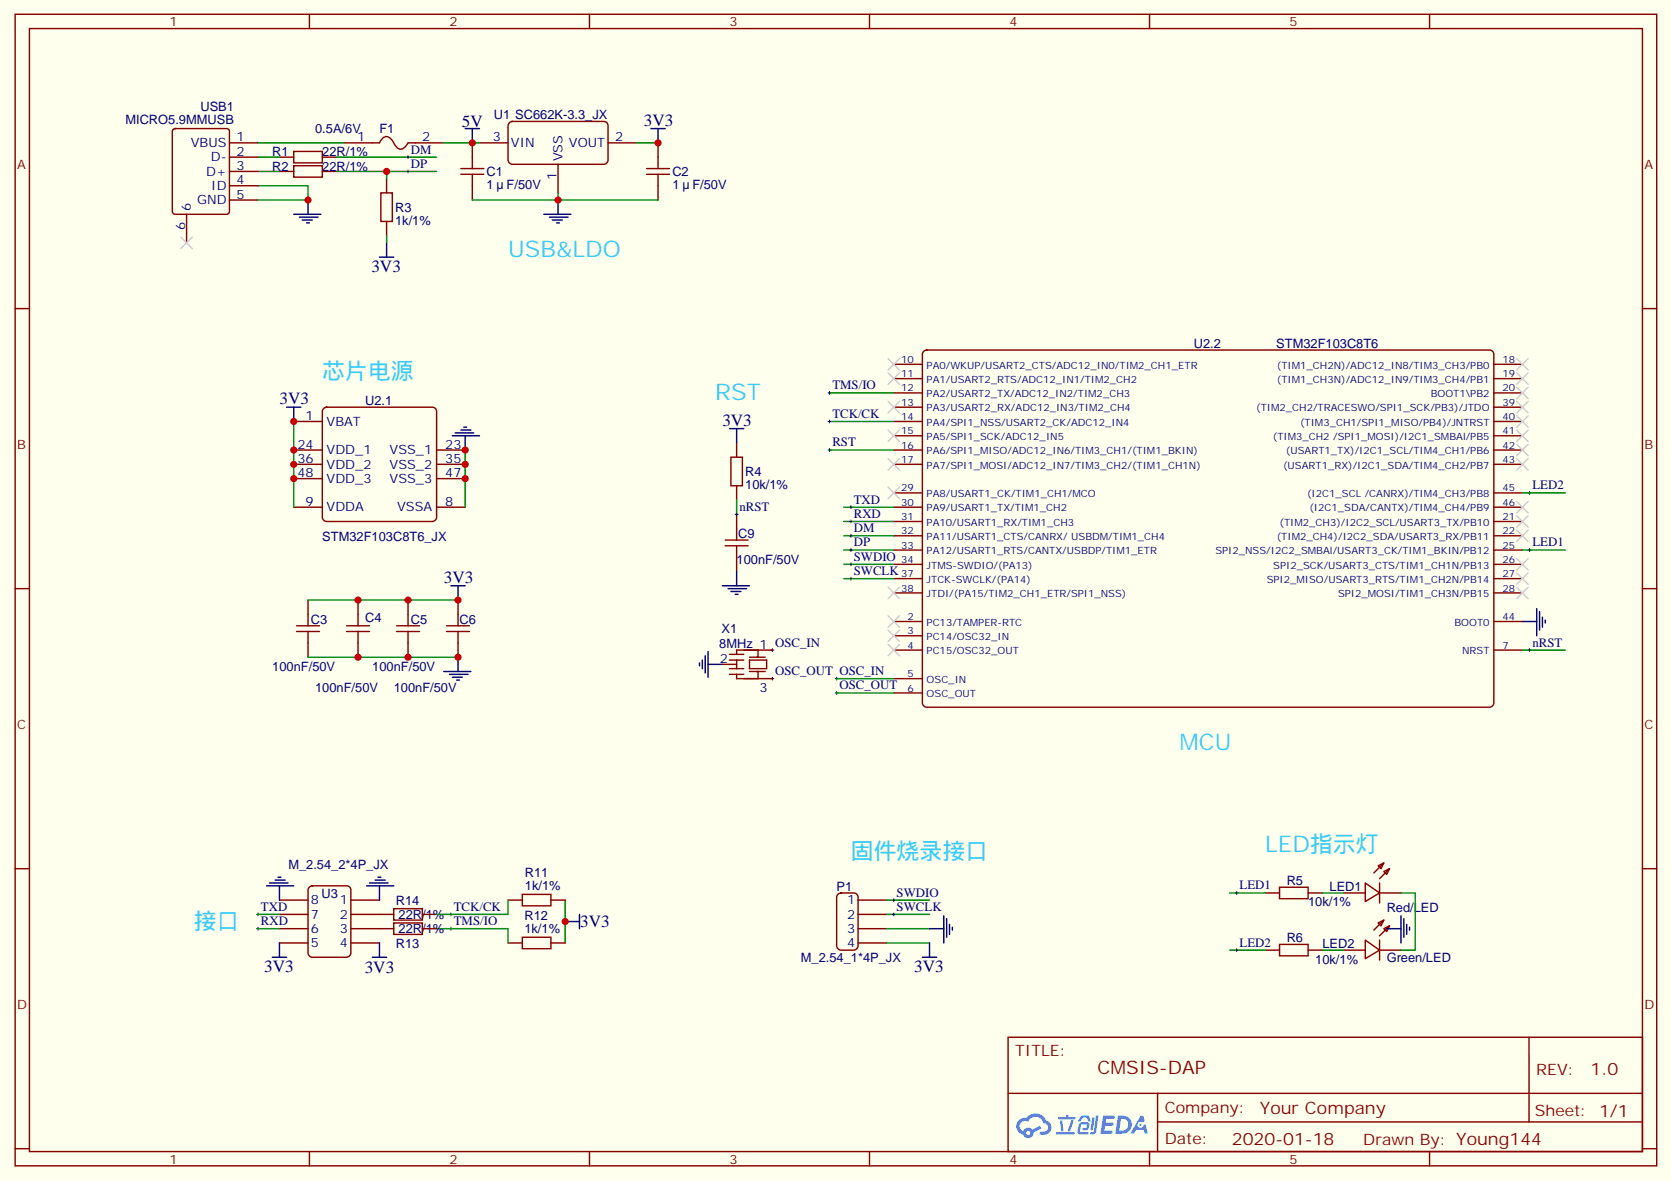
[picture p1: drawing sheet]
<svg xmlns="http://www.w3.org/2000/svg" width="413mm" height="292mm" viewBox="0 0 413 292" stroke-linecap="round" stroke-linejoin="round" font-family="sans-serif">
<path d="M0 0h412.6v291.6h-412.6z" fill="#ffffed"/>
<g fill="none" stroke="#870000" stroke-width=".35">
<path d="M3.7 3.5h405.4v284.4h-405.4zM7.3 7.1h398.3v277.2h-398.3zM76.4 3.5v3.6M145.6 3.5v3.6M214.7 3.5v3.6M283.8 3.5v3.6M353 3.5v3.6M42.8 32l.5-.2h12.7a.71 .71 0 0 1 .7 .7v19.7a.76 .76 0 0 1-.7 .7h-12.7a.76 .76 0 0 1-.8-.7v-19.7zM56.7 35.3h7M56.7 38.8h7M69 38.8h3.5M72.5 37.4h7.1v2.8h-7.1z"/>
<path d="M79.6 38.8h3.5M84.9 35.3h8.8l.6-1a1.56 1.56 0 0 1 2.7 .6l.2 .3a2.57 2.57 0 0 0 1.7 1.6 2.81 2.81 0 0 0 1.9-1.5h8.8M116.6 35.3v6.3M118.4 35.3h7M125.7 30.4l.8-.4h22.6a1.06 1.06 0 0 1 1 1v8.5a1.13 1.13 0 0 1-1 1.1h-22.6a1.13 1.13 0 0 1-1.1-1.1v-8.5zM150.1 35.3h7.1M162.5 35.3v6.3M46.1 52.9v7.1M56.7 42.3h7M56.7 45.9h7M56.7 49.4h7M69 42.3h3.5"/>
<path d="M72.5 40.9h7.1v2.8h-7.1zM79.6 42.3h3.5M94.1 47.6h2.8v7.1h-2.8zM95.5 44.1v3.5M95.5 54.7v3.5M113.8 43h5.7M113.8 41.6h5.7M116.6 43v6.4M137.8 40.6v7M159.7 43h5.6M159.7 41.6h5.6M162.5 43v6.4"/>
<path d="M3.7 76.2h3.6M405.6 76.2h3.5M220.7 90h7.1M220.7 93.5h7.1M220.7 97h7.1M228 86.9l.8-.5h139a1.06 1.06 0 0 1 1.1 1.1v86.1a1.13 1.13 0 0 1-1.1 1h-139a1.13 1.13 0 0 1-1-1v-86.1zM368.9 90h7M368.9 93.5h7M368.9 97h7M72.5 104.1h7.1M72.5 111.1h7.1M72.5 114.7h7.1"/>
<path d="M72.5 118.2h7.1M79.8 101l.8-.5h26.2a1.06 1.06 0 0 1 1 1.1v26.1a1.13 1.13 0 0 1-1 1.1h-26.2a1.13 1.13 0 0 1-1-1.1v-26.1zM107.8 111.1h7.1M107.8 114.7h7.1M107.8 118.2h7.1M180.5 112.9h2.8v7h-2.8zM181.9 109.4v3.5M181.9 119.9v3.6M220.7 104.1h7.1M220.7 111.1h7.1M220.7 114.7h7.1M220.7 100.5h7.1"/>
<path d="M220.7 107.6h7.1M368.9 104.1h7M368.9 111.1h7M368.9 114.7h7M368.9 100.5h7M368.9 107.6h7M72.5 125.2h7.1M107.8 125.2h7.1M179.1 134.8h5.6M179.1 133.3h5.6M181.9 127v6.3M181.9 134.8v6.3"/>
<path d="M220.7 125.2h7.1M220.7 128.8h7.1M220.7 132.3h7.1M220.7 135.8h7.1M220.7 139.3h7.1M220.7 121.7h7.1M368.9 125.2h7M368.9 128.8h7M368.9 132.3h7M368.9 135.8h7M368.9 139.3h7M368.9 121.7h7"/>
<path d="M3.7 145.3h3.6M73.2 155.9h5.7M73.2 154.5h5.7M76.1 148.2v6.3M76.1 155.9v6.4M85.6 155.9h5.6M85.6 154.5h5.6M88.4 148.2v6.3M88.4 155.9v6.4M97.9 155.9h5.7M97.9 154.5h5.7M100.8 148.2v6.3"/>
<path d="M100.8 155.9v6.4M110.3 155.9h5.6M110.3 154.5h5.6M113.1 148.2v6.3M113.1 155.9v6.4M220.7 153.5h7.1M220.7 142.9h7.1M220.7 146.4h7.1M220.7 157h7.1M368.9 153.5h7M368.9 142.9h7M368.9 146.4h7"/>
<path d="M405.6 145.3h3.5M220.7 160.5h7.1M220.7 167.6h7.1M220.7 171.1h7.1M368.9 160.5h7M3.7 214.5h3.6M76.3 219.2l.8-.5h8.5a1.06 1.06 0 0 1 1 1.1v15.5a1.13 1.13 0 0 1-1 1.1h-8.5a1.13 1.13 0 0 1-1-1.1v-15.5zM315.9 219.1h7.1v2.8h-7.1zM337.1 218l3.5 2.5-3.5 2.1zM340.3 213.8l1.4-.7-.7 1.4zM340.6 218v5M341.7 215.2l1.4-.7-.7 1.4z"/>
<path d="M341.7 213.1l-2.5 2.4M343.1 214.5l-2.5 2.5M405.6 214.5h3.5M69 222.2h7.1M69 225.8h7.1M69 229.3h7.1M69 232.8h7.1M86.6 222.2h7.1M86.6 225.8h10.6M86.6 229.3h10.6M86.6 232.8h7.1M97.2 227.9h7.1v2.8h-7.1z"/>
<path d="M97.2 224.4h7.1v2.8h-7.1zM104.3 225.8h3.5M104.3 229.3h3.5M125.4 222.2h3.6M125.4 232.8h3.6M129 220.8h7v2.9h-7zM129 231.4h7v2.8h-7zM136 222.2h3.6M136 232.8h3.6M206.8 220.9l.8-.4h3.2a1.06 1.06 0 0 1 1.1 1v12a1.13 1.13 0 0 1-1.1 1.1h-3.2a1.13 1.13 0 0 1-1-1.1v-12zM211.9 222.2h7M211.9 225.8h7"/>
<path d="M211.9 229.3h7M211.9 232.8h7M312.4 220.5h3.5M312.4 234.6h3.5M315.9 233.2h7.1v2.8h-7.1zM323 220.5h3.5M323 234.6h3.5M331.8 220.5h5.3M331.8 234.6h5.3M337.1 232.1l3.5 2.5-3.5 2.1zM340.3 227.9l1.4-.7-.7 1.4zM340.6 220.5h5.3"/>
<path d="M340.6 232.1v5M340.6 234.6h5.3M341.7 229.3l1.4-.7-.7 1.4zM341.7 227.2l-2.5 2.5M343.1 228.6l-2.5 2.5M248.9 256.1h156.7v28.2h-156.7zM377.5 256.1l.1 20.9M249 270h156.4M285.8 277h119.6M285.8 270v14.1M3.7 283.6h3.6M76.4 284.3v3.6"/>
<path d="M145.6 284.3v3.6M214.7 284.3v3.6M283.8 284.3v3.6M353 284.3v3.6M405.6 283.6h3.5"/>
</g>
<g fill="none" stroke="#008700" stroke-width=".35">
<path d="M63.7 38.8h5.3M63.7 35.3h21.2M83.1 38.8h24.7M109.6 35.3h8.8M157.2 35.3h5.3M63.7 45.9h12.4v3.5h-12.4M63.7 42.3h5.3M83.1 42.3h24.7M95.5 42.3v1.8M95.5 58.2v1.8M116.6 49.4h45.9M137.8 47.6v1.8"/>
<path d="M204.8 97h15.9M72.5 104.1v21.1M114.9 111.1v14.1M204.8 104.1h15.9M204.8 111.1h15.9M181.9 123.5v3.5M208.4 132.3h12.3M208.4 135.8h12.3M208.4 139.3h12.3M208.4 125.2h12.3M208.4 128.8h12.3M375.9 135.8h10.6"/>
<path d="M375.9 121.7h10.6M76.1 148.2h37M208.4 142.9h12.3M76.1 162.3h37M206.6 171.1h14.1M206.6 167.6h14.1M375.9 160.5h10.6M63.7 225.8h5.3M63.7 229.3h5.3M107.8 229.3h17.6v3.5M139.6 222.2v10.6M218.9 222.2h10.6"/>
<path d="M218.9 225.8h10.6M218.9 229.3h10.6M218.9 232.8h10.6M303.6 220.5h8.8M303.6 234.6h8.8M326.5 220.5h5.3M326.5 234.6h5.3M345.9 220.5h3.6v14.1h-3.6"/>
</g>
<g fill="none" stroke="#006" stroke-width=".35">
<path d="M114.9 31.8h3.5M116.6 31.8v3.5M160.7 31.8h3.6M162.5 31.8v3.5M72.5 52.9h6.7M73.9 53.6h4.6M74.6 54.3h2.5M75.7 55h.7M76.1 49.4v3.5M95.5 60v3.5M134.3 52.9h6.7M135.7 53.6h4.6"/>
<path d="M136.4 54.3h2.5M137.4 55h.7M137.8 49.4v3.5M93.7 63.5h3.5M70.8 100.5h3.5M72.5 100.5v3.6M111.7 107.6h6.7M112.4 106.9h4.6M113.8 106.2h2.5M114.5 105.5h.7M114.9 107.6v3.5M180.1 105.8h3.6"/>
<path d="M181.9 105.8v3.6M111.3 144.6h3.6M113.1 144.6v3.6M178.4 144.6h6.7M179.8 145.3h4.6M180.5 146h2.5M181.5 146.8h.7M181.9 141.1v3.5M375.9 153.5h3.5M379.4 150.3v6.7M380.2 151v4.6M380.9 152.4v2.5"/>
<path d="M381.6 153.1v.7M109.6 165.8h6.7M111 166.5h4.6M111.7 167.2h2.5M112.7 167.9h.8M113.1 162.3v3.5M65.8 218.7h6.7M66.5 218h4.6M67.9 217.3h2.5M68.7 216.6h.7M69 218.7v3.5M90.5 218.7h6.7"/>
<path d="M91.2 218h4.6M92.6 217.3h2.5M93.3 216.6h.8M93.7 218.7v3.5M67.2 236.4h3.6M69 232.8v3.6M91.9 236.4h3.6M93.7 232.8v3.6M139.6 227.5h3.5M143.1 225.8v3.5M227.8 236.4h3.5M229.5 229.3h3.5"/>
<path d="M229.5 232.8v3.6M233 226.1v6.7M233.8 226.8v4.6M234.5 228.2v2.5M235.2 229v.7M342.4 229.3h3.5M345.9 226.1v6.7M346.6 226.8v4.6M347.3 228.2v2.5M348.1 229v.7"/>
</g>
<g fill="none" stroke="#000" stroke-width=".25">
<path d="M100.4 38.8h.7M100.8 38.5v.7M100.4 42.3h.7M100.8 42v.7M204.5 97h.7M204.8 96.7v.7M204.5 104.1h.7M204.5 111.1h.7M204.8 103.7v.7M204.8 110.8v.7M181.5 127h.7M181.9 126.6v.8"/>
<path d="M209.8 132.3h.7M209.8 135.8h.7M209.8 139.3h.7M209.8 125.2h.7M209.8 128.8h.7M210.1 124.9v.7M210.1 128.4v.7M210.1 131.9v.7M210.1 135.5v.7M210.1 139v.7M377.3 135.8h.7M377.3 121.7h.7"/>
<path d="M377.7 121.4v.7M377.7 135.5v.7M209.8 142.9h.7M210.1 142.5v.7M206.2 167.6h.7M206.2 171.1h.7M206.6 167.2v.7M206.6 170.7v.7M377.3 160.5h.7M377.7 160.2v.7M63.4 225.8h.7M63.4 229.3h.7"/>
<path d="M63.7 225.4v.7M63.7 229v.7M111 225.8h.7M111 229.3h.7M111.3 225.4v.7M111.3 229v.7M220.3 222.2h.8M220.3 225.8h.8M220.7 221.9v.7M220.7 225.4v.7M305 220.5h.7M305 234.6h.7"/>
<path d="M305.4 220.1v.7M305.4 234.2v.7"/>
</g>
<g fill="none" stroke="#ccc" stroke-width=".35">
<path d="M44.7 58.6l2.8 2.8M47.5 58.6l-2.8 2.8M219.3 88.5l2.8 2.9M219.3 92.1l2.8 2.8M219.3 99.1l2.8 2.9M222.1 88.5l-2.8 2.9M222.1 92.1l-2.8 2.8M222.1 99.1l-2.8 2.9M374.5 99.1l2.8 2.9M374.5 92.1l2.8 2.8M374.5 88.5l2.8 2.9M374.5 95.6l2.8 2.8"/>
<path d="M377.3 99.1l-2.8 2.9M377.3 92.1l-2.8 2.8M377.3 88.5l-2.8 2.9M377.3 95.6l-2.8 2.8M219.3 106.2l2.8 2.8M219.3 113.2l2.8 2.9M222.1 106.2l-2.8 2.8M222.1 113.2l-2.8 2.9M374.5 113.2l2.8 2.9M374.5 109.7l2.8 2.8M374.5 106.2l2.8 2.8M374.5 102.7l2.8 2.8"/>
<path d="M377.3 113.2l-2.8 2.9M377.3 109.7l-2.8 2.8M377.3 106.2l-2.8 2.8M377.3 102.7l-2.8 2.8M219.3 120.3l2.8 2.8M222.1 120.3l-2.8 2.8M374.5 130.9l2.8 2.8M374.5 127.4l2.8 2.8M374.5 123.8l2.8 2.8M374.5 137.9l2.8 2.9M377.3 130.9l-2.8 2.8M377.3 127.4l-2.8 2.8"/>
<path d="M377.3 123.8l-2.8 2.8M377.3 137.9l-2.8 2.9M219.3 145l2.8 2.8M219.3 152l2.8 2.9M219.3 155.6l2.8 2.8M219.3 159.1l2.8 2.8M222.1 145l-2.8 2.8M222.1 152l-2.8 2.9M222.1 155.6l-2.8 2.8M222.1 159.1l-2.8 2.8M374.5 145l2.8 2.8M374.5 141.5l2.8 2.8"/>
<path d="M377.3 145l-2.8 2.8M377.3 141.5l-2.8 2.8"/>
</g>
<g fill="#5487ff">
<path d="M272.4 275.5h2.2a.47 .47 0 0 1 .5 0 .47 .47 0 0 1 .2 .6l-.4 .2h-1.8l-.1 .9 1.8 .1a.39 .39 0 0 1 .2 .4 .39 .39 0 0 1-.4 .3h-1.7l-.2 1.2h1.4a.46 .46 0 0 1 .5 0 .46 .46 0 0 1 .1 .5l-.3 .2h-2.7z"/>
<path d="M281.6 275.5h.7l.4 1.3-.7 .4a.74 .74 0 0 0-1.1 .3 .74 .74 0 0 0 .5 1 .74 .74 0 0 0 .9-.7l.6-.2 .6 2.3h-.9l-.2-.9h-1.8l-.6 .9h-.9z"/>
<path d="M269.7 275.9h.6l-.4 2.9a.31 .31 0 0 1-.3 .3 .31 .31 0 0 1-.3-.3z"/>
<path d="M270.6 275.4h.6l-.5 4a.89 .89 0 0 1-.6 .7 .89 .89 0 0 1-1-.3l.2-.2 .7-.1 .1-.2z"/>
<path d="M267 275.6l.6-.2 1.2 .1 .5 1.3-.6 .1-.4-.9-1 .1a.95 .95 0 0 1-1 .8l-.1-.2z"/>
<path d="M266.6 277.3l.5-.2h1.3a.89 .89 0 0 1 .4 1.5l-.3 .4-1 .1a.29 .29 0 0 1-.3-.3 .29 .29 0 0 1 .4-.3h.6l.2-.8h-1.4l-.3 1.8h1.9a.29 .29 0 0 1 .2 .3 .29 .29 0 0 1-.3 .3h-2l-.4-.3-.1-.5 .3-1.6z"/>
<path d="M260.8 279.5h4.3a.3 .3 0 0 1 .3 .3 .3 .3 0 0 1-.3 .3h-4.2z"/>
<path d="M264.5 276.6h.6l-.5 1.7a1.02 1.02 0 0 1-.7 1.1l-.2-.3z"/>
<path d="M261.7 276.6h.6l.3 2.4-.3 .3-.3-.2z"/>
<path d="M261.3 275.8h1.9l.2-.5h.5l-.1 .5h1.5a.29 .29 0 0 1 .3 .3 .29 .29 0 0 1-.3 .3h-3.9z"/>
<path d="M276 275.5l-.6 4.4h1.4a2.27 2.27 0 0 0 2.7-2.2 2.27 2.27 0 0 0-2.7-2.2zM276.8 276.3a1.5 1.5 0 0 1 1.8 1.5 1.5 1.5 0 0 1-1.9 1.4h-.3z"/>
<path d="M251.6 276.6a2.09 2.09 0 0 0 1 3.6 1.37 1.37 0 0 0 1.5 .8 1.37 1.37 0 0 0 1.1-1.4l2-.9-.5-.7-1.8 .9a1.4 1.4 0 0 0-2.3 .4 1.32 1.32 0 0 1-.6-1.9 1.32 1.32 0 0 1 1.9-.4 2.02 2.02 0 0 1 2-1.2 2.02 2.02 0 0 1 1.8 1.6 1.09 1.09 0 0 1 1.1 1.3 1.09 1.09 0 0 1-1.6 .7 .41 .41 0 0 0-.5 .3 .41 .41 0 0 0 .4 .5 1.89 1.89 0 0 0 2.4-1.2 1.89 1.89 0 0 0-1.2-2.4 2.84 2.84 0 0 0-4.8-.6l-1.2 .1zM253.4 279.8a.52 .52 0 0 1 1 0 .52 .52 0 0 1-1 0z"/>
<circle cx="281.6" cy="277.7" r=".28"/>
</g>
<path d="M125.4 222.2v3.6h-17.6" fill="none" stroke="#008700" stroke-width=".35"/>
<path d="M190.4 160.5h.7M190.4 167.6h.7M190.7 160.2v.7M190.7 167.2v.7" fill="none" stroke="#000" stroke-width=".25"/>
<path d="M172.7 163.7v.7M173.4 163v2.1M174.1 161.9v4.3M174.8 164h3.6M174.8 160.9v6.3" fill="none" stroke="#006" stroke-width=".35"/>
<g fill="none" stroke="#870000" stroke-width=".35">
<path d="M178.4 164h3.5M180.1 165.1h3.6M180.1 163h3.6M180.1 161.6h3.6M180.1 166.5h3.6M181.9 163v2.1M183.7 167.6h7M185.1 163h4.2v2.1h-4.2zM185.1 165.8h3.8M185.1 162.3h3.8M187.2 165.8v1.8h-5.3v-1.1M187.2 160.5v1.8"/>
<path d="M190.7 160.5h-8.8v1.1"/>
</g>
<g fill="#c00">
<circle cx="139.6" cy="227.5" r=".88"/>
<circle cx="116.6" cy="35.3" r=".88"/>
<circle cx="76.1" cy="49.4" r=".88"/>
<circle cx="113.1" cy="162.3" r=".88"/>
<circle cx="113.1" cy="148.2" r=".88"/>
<circle cx="88.4" cy="148.2" r=".88"/>
<circle cx="100.8" cy="148.2" r=".88"/>
<circle cx="88.4" cy="162.3" r=".88"/>
<circle cx="100.8" cy="162.3" r=".88"/>
<circle cx="114.9" cy="111.1" r=".88"/>
<circle cx="114.9" cy="114.7" r=".88"/>
<circle cx="114.9" cy="118.2" r=".88"/>
<circle cx="72.5" cy="104.1" r=".88"/>
<circle cx="72.5" cy="111.1" r=".88"/>
<circle cx="72.5" cy="114.7" r=".88"/>
<circle cx="72.5" cy="118.2" r=".88"/>
<circle cx="162.5" cy="35.3" r=".88"/>
<circle cx="137.8" cy="49.4" r=".88"/>
<circle cx="95.5" cy="42.3" r=".88"/>
</g>
<g font-size="5.6" fill="#3cf">
<text x="125.4" y="63.5">USB&amp;LDO</text>
<text x="79.6" y="93.5">芯片电源</text>
<text x="176.6" y="98.8">RST</text>
<text x="291.3" y="185.2">MCU</text>
<text x="210.1" y="212.2">固件烧录接口</text>
<text x="312.4" y="210.4">LED指示灯</text>
<text x="47.8" y="229.3">接口</text>
</g>
<text font-size="4.6" fill="#800" x="271" y="265.1">CMSIS-DAP</text>
<g font-size="4.2" fill="#006">
<text x="114" y="31.4">5V</text>
<text x="159" y="31">3V3</text>
<text x="91.7" y="67.1">3V3</text>
<text x="69" y="99.8">3V3</text>
<text x="178.4" y="105.1">3V3</text>
<text x="109.6" y="143.9">3V3</text>
<text x="143.3" y="229">3V3</text>
<text x="65.2" y="239.9">3V3</text>
<text x="225.8" y="239.9">3V3</text>
<text x="90.1" y="240.4">3V3</text>
</g>
<g font-size="4.2" fill="#800">
<text x="392.7" y="265.4">1.0</text>
<text x="311.1" y="274.9">Your Company</text>
<text x="304.2" y="282.7">2020-01-18</text>
</g>
<g font-size="3.9" fill="#800">
<text x="250.7" y="260.7">TITLE:</text>
<text x="379.3" y="265.4">REV:</text>
<text x="287.6" y="274.9">Company:</text>
<text x="379" y="275.5">Sheet: 1/1</text>
<text x="287.6" y="282.6">Date:</text>
<text x="336.6" y="282.7">Drawn By: Young144</text>
</g>
<g font-size="3.2" fill="#800">
<text x="41.8" y="6.5">1</text>
<text x="111" y="6.5">2</text>
<text x="180.1" y="6.5">3</text>
<text x="249.3" y="6.5">4</text>
<text x="318.4" y="6.5">5</text>
<text x="4.3" y="41.6">A</text>
<text x="406.1" y="41.6">A</text>
<text x="4.3" y="110.8">B</text>
<text x="406.1" y="110.8">B</text>
<text x="4.3" y="179.9">C</text>
<text x="406.1" y="179.9">C</text>
<text x="4.3" y="249.1">D</text>
<text x="406.1" y="249.1">D</text>
<text x="41.8" y="287.3">1</text>
<text x="111" y="287.3">2</text>
<text x="180.1" y="287.3">3</text>
<text x="249.3" y="287.3">4</text>
<text x="318.4" y="287.3">5</text>
</g>
<g font-size="3.2" fill="#000080">
<text x="49.5" y="27.5">USB1</text>
<text x="121.9" y="29.4">U1 SC662K-3.3_JX</text>
<text x="31" y="30.7">MICRO5.9MMUSB</text>
<text x="58.4" y="34.9">1</text>
<text x="77.8" y="33">0.5A/6V</text>
<text x="88.2" y="34.9">1</text>
<text x="93.7" y="33">F1</text>
<text x="104.3" y="34.9">2</text>
<text x="121.7" y="34.9">3</text>
<text x="151.9" y="34.9">2</text>
<text x="47.1" y="36.3">VBUS</text>
<text x="52.1" y="39.9">D-</text>
<text x="58.4" y="38.5">2</text>
<text x="58.4" y="42">3</text>
<text x="67.2" y="38.6">R1</text>
<text x="79.6" y="38.6">22R/1%</text>
<text x="101.5" y="37.9">DM</text>
<text x="101.5" y="41.5">DP</text>
<text x="126.2" y="36.3">VIN</text>
<text x="138.9" y="39.9" transform="rotate(-90 138.9 39.9)">VSS</text>
<text x="140.5" y="36.3">VOUT</text>
<text x="50.9" y="43.4">D+</text>
<text x="52.2" y="46.9">ID</text>
<text x="58.4" y="45.5">4</text>
<text x="67.2" y="42.2">R2</text>
<text x="79.6" y="42.2">22R/1%</text>
<text x="120.2" y="46.6">1</text>
<text x="120.2" y="43.5">C1</text>
<text x="125.1" y="46.6">F/50V</text>
<text x="137.4" y="44.4" transform="rotate(-90 137.4 44.4)">1</text>
<text x="166" y="46.6">1</text>
<text x="166" y="43.5">C2</text>
<text x="171" y="46.6">F/50V</text>
<text x="47.1" y="52.2" transform="rotate(-90 47.1 52.2)">6</text>
<text x="48.7" y="50.4">GND</text>
<text x="58.4" y="49">5</text>
<text x="97.6" y="52.3">R3</text>
<text x="45.7" y="56.7" transform="rotate(-90 45.7 56.7)">6</text>
<text x="97.6" y="55.5">1k/1%</text>
<text x="294.8" y="85.9">U2.2</text>
<text x="315.1" y="85.9">STM32F103C8T6</text>
<text x="90.2" y="100">U2.1</text>
<text x="205.5" y="96.1">TMS/IO</text>
<text x="75.5" y="103.7">1</text>
<text x="80.6" y="105.1">VBAT</text>
<text x="205.5" y="103.2">TCK/CK</text>
<text x="73.4" y="110.8">24</text>
<text x="80.6" y="112.2">VDD_1</text>
<text x="96.2" y="112.2">VSS_1</text>
<text x="109.9" y="110.8">23</text>
<text x="205.5" y="110.2">RST</text>
<text x="73.4" y="114.3">36</text>
<text x="73.4" y="117.8">48</text>
<text x="80.6" y="115.7">VDD_2</text>
<text x="80.6" y="119.2">VDD_3</text>
<text x="96.2" y="115.7">VSS_2</text>
<text x="96.2" y="119.2">VSS_3</text>
<text x="109.9" y="114.3">35</text>
<text x="109.9" y="117.8">47</text>
<text x="184" y="117.6">R4</text>
<text x="75.5" y="124.9">9</text>
<text x="109.9" y="124.9">8</text>
<text x="184" y="120.7">10k/1%</text>
<text x="210.8" y="124.4">TXD</text>
<text x="378.4" y="120.8">LED2</text>
<text x="80.6" y="126.3">VDDA</text>
<text x="98.1" y="126.3">VSSA</text>
<text x="182.6" y="126.1">nRST</text>
<text x="210.8" y="131.4">DM</text>
<text x="210.8" y="127.9">RXD</text>
<text x="79.6" y="133.5">STM32F103C8T6_JX</text>
<text x="182.2" y="132.8">C9</text>
<text x="210.8" y="134.9">DP</text>
<text x="378.4" y="134.9">LED1</text>
<text x="181.9" y="139.1">100nF/50V</text>
<text x="210.8" y="138.5">SWDIO</text>
<text x="210.8" y="142">SWCLK</text>
<text x="76.8" y="154">C3</text>
<text x="90.2" y="153.5">C4</text>
<text x="101.5" y="154">C5</text>
<text x="113.5" y="154">C6</text>
<text x="177.6" y="159.9">8MHz 1 OSC_IN</text>
<text x="178.2" y="156.4">X1</text>
<text x="378.4" y="159.6">nRST</text>
<text x="67.2" y="165.6">100nF/50V</text>
<text x="91.9" y="165.6">100nF/50V</text>
<text x="177.8" y="163.7">2</text>
<text x="191.4" y="166.8">OSC_OUT OSC_IN</text>
<text x="77.8" y="170.9">100nF/50V</text>
<text x="97.2" y="170.9">100nF/50V</text>
<text x="187.5" y="170.7">3</text>
<text x="207.3" y="170.2">OSC_OUT</text>
<text x="71.2" y="214.6">M_2.54_2*4P_JX</text>
<text x="79.4" y="221.6">U3</text>
<text x="129.6" y="219.8">1k/1%</text>
<text x="129.6" y="216.6">R11</text>
<text x="206.6" y="220">P1</text>
<text x="221.4" y="221.4">SWDIO</text>
<text x="306.1" y="219.6">LED1</text>
<text x="317.7" y="218.5">R5</text>
<text x="328.3" y="219.9">LED1</text>
<text x="64.4" y="224.9">TXD</text>
<text x="76.8" y="226.8">7</text>
<text x="76.8" y="223.3">8</text>
<text x="83.9" y="223.3">1</text>
<text x="83.9" y="226.8">2</text>
<text x="97.7" y="223.4">R14</text>
<text x="98.4" y="226.9">22R/1%</text>
<text x="112" y="224.9">TCK/CK</text>
<text x="129.5" y="227.2">R12</text>
<text x="209.2" y="223.3">1</text>
<text x="209.2" y="226.8">2</text>
<text x="221.4" y="224.9">SWCLK</text>
<text x="323" y="223.8">10k/1%</text>
<text x="342.4" y="225.3">Red/LED</text>
<text x="64.4" y="228.4">RXD</text>
<text x="76.8" y="233.9">5</text>
<text x="76.8" y="230.4">6</text>
<text x="83.9" y="230.4">3</text>
<text x="83.9" y="233.9">4</text>
<text x="97.7" y="234">R13</text>
<text x="98.4" y="230.5">22R/1%</text>
<text x="112" y="228.4">TMS/IO</text>
<text x="129.5" y="230.4">1k/1%</text>
<text x="209.2" y="230.4">3</text>
<text x="209.2" y="233.9">4</text>
<text x="306.1" y="233.7">LED2</text>
<text x="317.7" y="232.6">R6</text>
<text x="197.8" y="237.6">M_2.54_1*4P_JX</text>
<text x="324.8" y="237.9">10k/1%</text>
<text x="326.5" y="234">LED2</text>
<text x="342.4" y="237.6">Green/LED</text>
</g>
<g font-size="2.5" fill="#000080">
<text x="222.5" y="89.6">10</text>
<text x="371" y="89.6">18</text>
<text x="222.5" y="93.1">11</text>
<text x="228.8" y="91">PA0/WKUP/USART2_CTS/ADC12_IN0/TIM2_CH1_ETR</text>
<text x="228.8" y="94.5">PA1/USART2_RTS/ADC12_IN1/TIM2_CH2</text>
<text x="315.3" y="91">(TIM1_CH2N)/ADC12_IN8/TIM3_CH3/PB0</text>
<text x="315.3" y="94.5">(TIM1_CH3N)/ADC12_IN9/TIM3_CH4/PB1</text>
<text x="371" y="93.1">19</text>
<text x="222.5" y="96.7">12</text>
<text x="222.5" y="100.2">13</text>
<text x="228.8" y="98.1">PA2/USART2_TX/ADC12_IN2/TIM2_CH3</text>
<text x="228.8" y="101.6">PA3/USART2_RX/ADC12_IN3/TIM2_CH4</text>
<text x="310.2" y="101.6">(TIM2_CH2/TRACESWO/SPI1_SCK/PB3)/JTDO</text>
<text x="353.3" y="98.1">BOOT1\PB2</text>
<text x="371" y="96.7">20</text>
<text x="371" y="100.2">39</text>
<text x="222.5" y="103.7">14</text>
<text x="222.5" y="107.2">15</text>
<text x="228.8" y="105.1">PA4/SPI1_NSS/USART2_CK/ADC12_IN4</text>
<text x="321" y="105.1">(TIM3_CH1/SPI1_MISO/PB4)/JNTRST</text>
<text x="371" y="103.7">40</text>
<text x="371" y="107.2">41</text>
<text x="222.5" y="110.8">16</text>
<text x="228.8" y="108.7">PA5/SPI1_SCK/ADC12_IN5</text>
<text x="228.8" y="112.2">PA6/SPI1_MISO/ADC12_IN6/TIM3_CH1/(TIM1_BKIN)</text>
<text x="314.3" y="108.7">(TIM3_CH2 /SPI1_MOSI)/I2C1_SMBAl/PB5</text>
<text x="317.5" y="112.2">(USART1_TX)/I2C1_SCL/TIM4_CH1/PB6</text>
<text x="371" y="110.8">42</text>
<text x="222.5" y="114.3">17</text>
<text x="228.8" y="115.7">PA7/SPI1_MOSI/ADC12_IN7/TIM3_CH2/(TIM1_CH1N)</text>
<text x="316.8" y="115.7">(USART1_RX)/I2C1_SDA/TIM4_CH2/PB7</text>
<text x="371" y="114.3">43</text>
<text x="222.5" y="121.4">29</text>
<text x="222.5" y="124.9">30</text>
<text x="228.8" y="122.8">PA8/USART1_CK/TIM1_CH1/MCO</text>
<text x="322.7" y="122.8">(I2C1_SCL /CANRX)/TIM4_CH3/PB8</text>
<text x="371" y="121.4">45</text>
<text x="371" y="124.9">46</text>
<text x="222.5" y="128.4">31</text>
<text x="222.5" y="131.9">32</text>
<text x="228.8" y="129.8">PA10/USART1_RX/TIM1_CH3</text>
<text x="228.8" y="126.3">PA9/USART1_TX/TIM1_CH2</text>
<text x="316" y="129.8">(TIM2_CH3)/I2C2_SCL/USART3_TX/PB10</text>
<text x="323.3" y="126.3">(I2C1_SDA/CANTX)/TIM4_CH4/PB9</text>
<text x="371" y="128.4">21</text>
<text x="371" y="131.9">22</text>
<text x="222.5" y="135.5">33</text>
<text x="228.8" y="133.3">PA11/USART1_CTS/CANRX/ USBDM/TIM1_CH4</text>
<text x="228.8" y="136.9">PA12/USART1_RTS/CANTX/USBDP/TIM1_ETR</text>
<text x="300.1" y="136.9">SPI2_NSS/I2C2_SMBAl/USART3_CK/TIM1_BKIN/PB12</text>
<text x="315.3" y="133.3">(TIM2_CH4)/I2C2_SDA/USART3_RX/PB11</text>
<text x="371" y="135.5">25</text>
<text x="222.5" y="139">34</text>
<text x="222.5" y="142.5">37</text>
<text x="228.8" y="140.4">JTMS-SWDIO/(PA13)</text>
<text x="228.8" y="143.9">JTCK-SWCLK/(PA14)</text>
<text x="312.8" y="143.9">SPI2_MISO/USART3_RTS/TIM1_CH2N/PB14</text>
<text x="314.4" y="140.4">SPI2_SCK/USART3_CTS/TIM1_CH1N/PB13</text>
<text x="371" y="139">26</text>
<text x="371" y="142.5">27</text>
<text x="222.5" y="146">38</text>
<text x="228.8" y="147.5">JTDI/(PA15/TIM2_CH1_ETR/SPI1_NSS)</text>
<text x="330.4" y="147.5">SPI2_MOSI/TIM1_CH3N/PB15</text>
<text x="371" y="146">28</text>
<text x="224.1" y="153.1">2</text>
<text x="228.8" y="154.5">PC13/TAMPER-RTC</text>
<text x="359.1" y="154.5">BOOT0</text>
<text x="371" y="153.1">44</text>
<text x="224.1" y="156.6">3</text>
<text x="224.1" y="160.2">4</text>
<text x="228.8" y="158">PC14/OSC32_IN</text>
<text x="228.8" y="161.6">PC15/OSC32_OUT</text>
<text x="361" y="161.6">NRST</text>
<text x="371" y="160.2">7</text>
<text x="224.1" y="167.2">5</text>
<text x="224.1" y="170.7">6</text>
<text x="228.8" y="168.6">OSC_IN</text>
<text x="228.8" y="172.2">OSC_OUT</text>
</g>
</svg>
